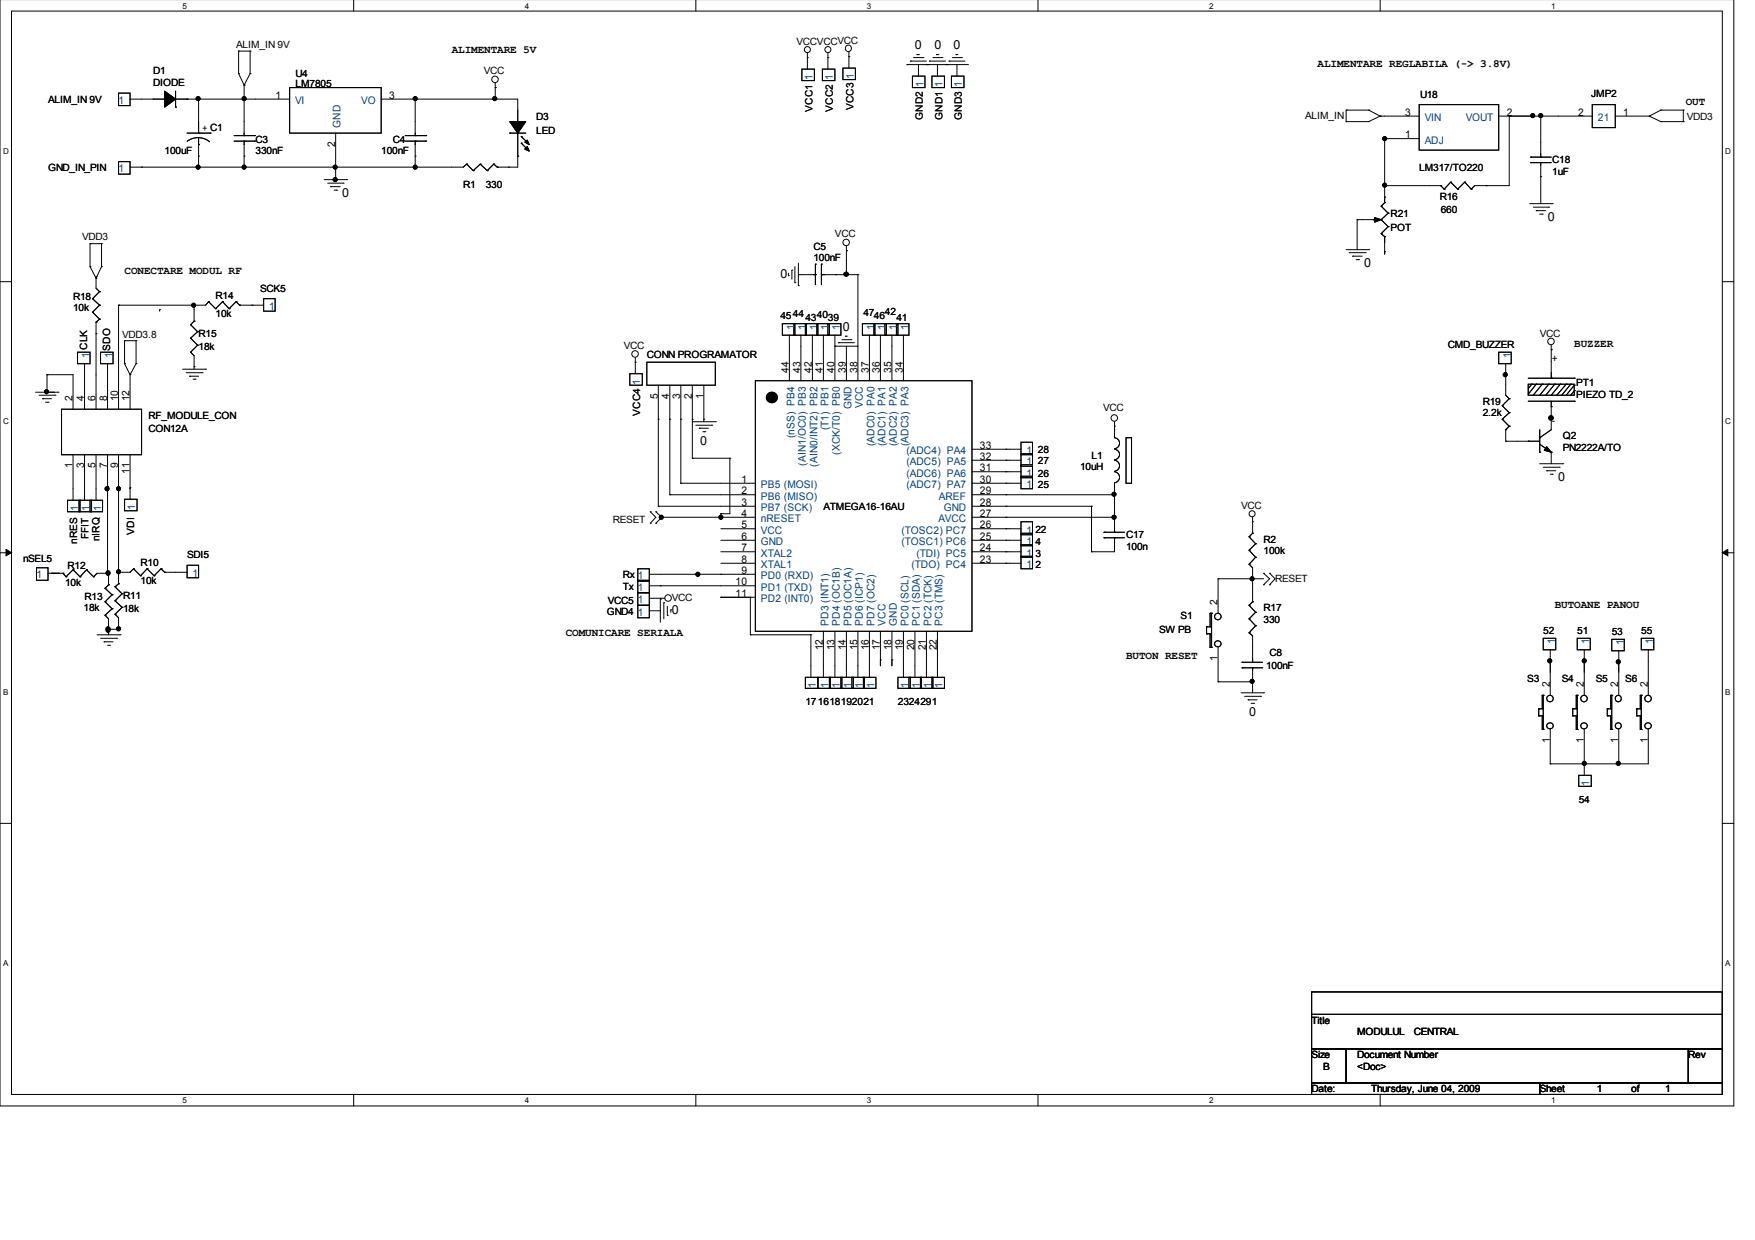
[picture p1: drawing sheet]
<svg xmlns="http://www.w3.org/2000/svg" width="297mm" height="210mm" viewBox="0 0 297 210" stroke-linecap="round" stroke-linejoin="round" font-family="sans-serif">
<path d="M0 -.1v187.3h293.5v-187.3M1.9 1.9h289.6v183.4h-289.6z" fill="none" stroke="#000" stroke-width=".17"/>
<g fill="#fff">
<path d="M30.9 .2h.7v1.4h-.7z"/>
<path d="M30.9 185.5h.7v1.5h-.7z"/>
</g>
<path d="M59.9 -.1v2M59.9 185.3v1.9" fill="none" stroke="#000" stroke-width=".17"/>
<g fill="#fff">
<path d="M88.8 .2h.7v1.4h-.7z"/>
<path d="M88.8 185.5h.7v1.5h-.7z"/>
</g>
<path d="M117.8 -.1v2M117.8 185.3v1.9" fill="none" stroke="#000" stroke-width=".17"/>
<g fill="#fff">
<path d="M146.7 .2h.7v1.4h-.7z"/>
<path d="M146.7 185.5h.7v1.5h-.7z"/>
</g>
<path d="M175.7 -.1v2M175.7 185.3v1.9" fill="none" stroke="#000" stroke-width=".17"/>
<g fill="#fff">
<path d="M204.6 .2h.7v1.4h-.7z"/>
<path d="M204.6 185.5h.7v1.5h-.7z"/>
</g>
<path d="M233.6 -.1v2M233.6 185.3v1.9" fill="none" stroke="#000" stroke-width=".17"/>
<g fill="#fff">
<path d="M262.6 .2h.6v1.4h-.6z"/>
<path d="M262.6 185.5h.6v1.5h-.6z"/>
<path d="M.5 24.7h.9v1.5h-.9z"/>
<path d="M292 24.7h.9v1.5h-.9z"/>
<path d="M.5 70.5h.9v1.5h-.9z"/>
<path d="M292 70.5h.9v1.5h-.9z"/>
</g>
<path d="M0 47.7h1.9M291.5 47.7h2" fill="none" stroke="#000" stroke-width=".17"/>
<g fill="#fff">
<path d="M.5 116.4h.9v1.5h-.9z"/>
<path d="M292 116.4h.9v1.5h-.9z"/>
</g>
<path d="M0 93.6h1.9M291.5 93.6h2" fill="none" stroke="#000" stroke-width=".17"/>
<path d="M1 93l.9 .6-.9 .5zM291.5 93.6l.9-.6v1.1z" fill="#000" stroke="#000" stroke-width=".17"/>
<g fill="#fff">
<path d="M.5 162.2h.9v1.5h-.9z"/>
<path d="M292 162.2h.9v1.5h-.9z"/>
</g>
<g fill="none" stroke="#000" stroke-width=".17">
<path d="M20.1 15.8h1.9v2.1h-1.9zM22 16.8h5.9M27.9 16.8h.1M29.7 18.1h.1M29.7 16.8h19.3M29.7 15.4v2.7M31.7 16.8h.1M33.6 16.8h.1M33.6 16.8v5.7M40.4 12.5h.1M40.4 8.7h.1M40.4 12.5l.9 1.9"/>
<path d="M40.4 8.7v3.8M40.4 8.7h1.9M41.3 16.8h.1M41.3 14.4h.1M41.3 14.4v8.6M42.3 8.7h.1M42.3 12.5h.1M42.3 8.7v3.8M42.3 12.5l-1 1.9M49 14.8h15.5v7.7h-15.5zM64.5 16.8h23.1v3.8M70.3 16.8h.1"/>
<path d="M70.3 16.8v6.2M83.8 14.8h.1M83.8 16.8h.1M83.8 14.1v2.7M135.7 11.7h2.1v1.9h-2.1zM136.7 9.8h.1M136.7 9v2.7M139.2 11.7h2.1v1.9h-2.1zM140.1 9.8h.1M140.1 9v2.7M142.7 11.5h2.1v2h-2.1zM143.7 9.6h.1"/>
<path d="M143.7 8.8v2.7M153.5 10.9h.1M153.5 10.9h10.4M154.1 10.3h.1M154.1 10.3h2.7M154.4 12.9h2.1v1.9h-2.1zM154.6 9.8h1.6M155.2 9.2h.1M155.2 9.2h.4M155.4 10.9v2M156.2 9.8h.1M156.8 10.9h.1"/>
<path d="M157.3 10.3h.1M157.3 10.3h2.7M157.7 12.9h2.2v1.9h-2.2zM157.9 9.8h1.5M158.5 9.2h.1M158.5 9.2h.4M158.7 10.9v2M159.4 9.8h.1M160 10.9h.1M160.6 10.3h.1M160.6 10.3h2.7M161 12.9h2.2v1.9h-2.2z"/>
<path d="M161.2 9.8h1.5M161.8 9.2h.1M161.8 9.2h.3M162 10.9v2M162.7 9.8h.1M227.8 18.6h.1M227.8 18.6v2M227.8 18.6h3.8M231.6 18.6h.1M231.6 18.6l2 1.1M233.6 19.7h.1M233.6 19.7h6.6"/>
<path d="M233.6 19.7l-2 .9M240.2 17.7h13.5v7.7h-13.5zM253.7 19.7h15.8M255.4 19.7h.1M255.4 19.7v11.7h-5.8l-.6 .6M259.5 19.7h.1M260.8 19.7h.1M260.8 19.7v6.9M269.5 17.7h3.9v3.9h-3.9zM273.4 19.7h5.7M279.1 19.7h.1M279.1 19.7l2 .9"/>
<path d="M281.1 18.6h.1M281.1 18.6h3.8M281.1 18.6l-2 1.1M284.9 18.6h.1M284.9 18.6v2M20.1 27.4h1.9v2.1h-1.9zM24 28.3h.1M31.7 22.5h3.9M33.6 28.3h.1M33.6 26.4h.1M33.6 24.5h.1M33.6 22.5h.1"/>
<path d="M33.6 23.3l1.2 .3 .7 .4M33.6 23.3l-.9 .1-1 .5M33.6 23.3v5M35.6 22.5h.1M39.6 23.9h3.5M39.6 23h3.5M41.3 28.3h.1M41.3 26.4h.1M41.3 23h.1M41.3 23.9h.1M41.3 23.9v4.4M43.1 23.9h.1"/>
<path d="M43.1 23h.1M54.9 30.4h3.8M55.5 31h2.6M56 31.6h.1M56 31.6h1.6M56.6 32.2h.4M56.8 28.3h.1M56.8 30.4h.1M56.8 22.5v7.9M57 32.2h.1M58.1 31h.1M58.7 30.4h.1"/>
<path d="M68.6 23.9h3.5M68.6 23h3.5M70.3 28.3h.1M70.3 26.4h.1M70.3 23h.1M70.3 23.9h.1M70.3 23.9v4.4M72.1 23.9h.1M72.1 23h.1M79 27.8h.1M79 27.8l-.6 .5h-56.4M79 27.8l1.1 1.1"/>
<path d="M80.1 28.9h.1M81.3 27.8h.1M81.3 27.8l-1.2 1.1M81.3 27.8l1.2 1.1M82.5 28.9h.1M83.6 27.8h.1M83.6 27.8l-1.1 1.1M83.6 27.8l.6 .5M84.2 28.3h.1M86.1 28.3h.1M86.3 22.5h.1M86.3 22.5h2.7"/>
<path d="M87.6 20.6h.1M87.6 26.4h.1M87.6 22.5v5.8h-3.4M88.2 23.1h.1M88.2 24.2h.1M88.2 23.1l1.2 1.1M88.2 24.2l1.2 1.2M227.8 20.6h.1M227.8 20.6h3.8M229.7 37.2h.1M229.7 37.2v5.1M229.7 37.2h3.1"/>
<path d="M231.6 20.6h.1M232.4 37.2h.1M233.8 39.6h.1M233.8 37.2h.1M233.8 34.9h.1M233.8 39.6l.6 .5M233.8 37.2l1.1 1.2M233.8 34.9l1.1 1.2M234.4 31.4h.1M234.4 23.5h.1M234.4 23.3h.1M234.4 34.3h.1"/>
<path d="M234.4 33.4h.1M234.4 31.4h9.4M234.4 23.3v11M234.4 34.3l-.6 .6M234.4 23.5h5.8M234.9 38.4h.1M234.9 36.1h.1M234.9 38.4l-1.1 1.2M234.9 36.1l-1.1 1.1M243.8 31.4h.1M243.8 31.4l.6 .6M244.4 32h.1"/>
<path d="M245.5 30.8h.1M245.5 30.8l1.2 1.2M245.5 30.8l-1.1 1.2M246.7 32h.1M247.9 30.8h.1M247.9 30.8l1.1 1.2M247.9 30.8l-1.2 1.2M249 32h.1M251.5 31.4h.1M258.9 34.5h3.8M259.1 26.6h.1M259.1 27.5h.1"/>
<path d="M259.1 26.6h3.5M259.1 27.5h3.5M259.5 35.1h2.6M260 35.7h.1M260 35.7h1.6M260.6 36.3h.4M260.8 29.9h.1M260.8 27.5h.1M260.8 26.6h.1M260.8 27.5v7M261 36.3h.1M262.1 35.1h.1"/>
<path d="M262.7 34.5h.1M281.1 20.6h.1M281.1 20.6h3.8M284.9 20.6h.1M13.1 59.6h2.1v2h-2.1zM15.2 45.1h.1M15.2 41.2h.1M15.2 45.1l1.1 2M15.2 41.2v3.9M15.2 41.2h2M15.7 50.6h.1M15.7 52.8h.1"/>
<path d="M15.7 50.6l1.1 1.1M15.7 52.8l1.1 1.2M16.3 56.5h.1M16.3 46.8h.1M16.3 47.1h.1M16.3 54.5h.1M16.3 46.8v2l.5 .6M16.3 54.5v14.8M16.8 49.4h.1M16.8 51.7h.1M16.8 54h.1M16.8 49.4l-1.1 1.2"/>
<path d="M16.8 51.7l-1.1 1.1M16.8 54l-.5 .5M17 59.6h2.1v2h-2.1zM17.2 41.2h.1M17.2 45.1h.1M17.2 41.2v3.9M17.2 45.1l-.9 2M20.1 51.7h.1M20.1 51.7v17.6M21.1 57.7h.1M21.1 57.7v3.9M21.1 57.7h1.9"/>
<path d="M23 57.7h.1M23 57.7v3.9M27 52.4h.1M27 52.4v.3M32.3 59.6h.1M32.3 57.2h.1M32.3 55h.1M32.3 59.6l.6 .6v2.3M32.3 57.2l1.1 1.2M32.3 55l1.1 1.1M32.9 51.7h.1M32.9 54.4h.1"/>
<path d="M32.9 51.7v2.7M32.9 54.4l-.6 .6M33.4 58.4h.1M33.4 56.1h.1M33.4 58.4l-1.1 1.2M33.4 56.1l-1.1 1.1M35.3 51.1h.1M35.3 51.1l-.5 .6h-14.7M35.3 51.1l1.2 1.2M36.5 52.3h.1M37.7 51.1h.1M37.7 51.1l-1.2 1.2"/>
<path d="M37.7 51.1l1.1 1.2M38.8 52.3h.1M40 51.1h.1M40 51.1l-1.2 1.2M40 51.1l.6 .6M40.6 51.7h.1M40.6 51.7h4M42.7 51.7h.1M44.6 50.6h2v2.1h-2zM132.4 54.8h2.1v1.9h-2.1zM133.4 46.7h.1M133.4 46.2v.5"/>
<path d="M133.6 56.7v7.7M134 45.7h.1M134 45.7v1.6M134.4 54.8h2.1v1.9h-2.1zM134.5 47.9h.1M134.5 45.1v2.8M135.1 46.5h.1M135.1 48.4h.1M135.1 46.5h2.9M135.1 44.5v3.9M135.6 56.7v7.7M136.3 54.8h2.1v1.9h-2.1z"/>
<path d="M137.5 56.7v7.7M138 46.5h.1M138 44.7h.1M138 44.7v3.5M138.3 54.8h2.1v1.9h-2.1zM139 44.7h.1M139 46.5h.1M139 46.5h6.2M139 44.7v3.5M139.4 56.7v7.7M140.1 54.8h2.2v1.9h-2.2zM141.3 58.6h.1"/>
<path d="M141.3 58.6h3.9M141.3 56.7v7.7M141.5 46.5h.1M141.9 58h.1M141.9 58h2.7M142.5 57.5h1.5M143.1 56.9h.1M143.1 56.9h.3M143.3 46.5h.1M143.3 42.4h.1M143.3 41.7v4.8M143.3 58.6v5.8"/>
<path d="M144 57.5h.1M145.2 46.5h.1M145.2 46.5v17.9M146 54.8h2.1v1.9h-2.1zM147.2 56.7v7.7M147.9 54.8h2.1v1.9h-2.1zM149 56.7v7.7M149.8 54.8h2.2v1.9h-2.2zM151 56.7v7.7M151.7 54.8h2.1v1.9h-2.1zM152.9 56.7v7.7M227.8 42.3h3.8"/>
<path d="M228.3 42.8h2.8M228.9 43.4h.1M228.9 43.4h1.6M229.5 44h.5M229.7 42.3h.1M230 44h.1M231.1 42.8h.1M231.6 42.3h.1M234.4 42.6h.1M234.4 40.1h.1M234.4 40.1v2.9M253.7 59.6h2.1v2h-2.1z"/>
<path d="M262.6 59.2h.1M262.6 58.4v5.6M6 66.4h3.8M6.6 66.9h2.7M7.2 67.5h.1M7.2 67.5h1.5M7.7 68.1h.4M8 63.4h.1M8 63.4h4.4v5.9M8 63.4v3M8.1 68.1h.1M9.1 66.4h.1"/>
<path d="M9.3 66.9h.1M9.8 66.4h.1M10.4 69.3h13.6v7.7h-13.6zM12.4 77v7.7M14.3 61.6v7.7M14.3 77v7.7M16.3 77v7.7M18.2 61.6v7.7M18.2 77v20M20.1 77v21.8M21.1 61.6h.1M21.1 61.6l.9 1.8"/>
<path d="M22 63.4h.1M22 63.4v5.9M22 77v7.5M23 61.6h.1M23 61.6l-1 1.8M30.9 62.5h3.9M31.5 63.1h2.7M32.1 63.7h.1M32.1 63.7h1.5M32.7 64.2h.3M32.9 62.1h.1M33 64.2h.1"/>
<path d="M34.2 63.1h.1M34.8 62.5h.1M106.6 63.3h2.1v1.9h-2.1zM107.5 61.3h.1M107.5 60.6v2.7M109.5 61.3h11.6v3.9h-11.6zM111.4 71h.1M111.4 65.2v20.5M113.4 71h.1M113.4 65.2v18.5M115.2 71h.1M115.2 65.2v16.6"/>
<path d="M117.2 77.6h.1M117.2 71h.1M117.2 77.6h6.3M117.2 65.2v12.4M117.2 71.4h3.9M117.8 72h2.7M118.4 72.5h.1M118.4 72.5h1.5M119 73.1h.3M119.1 71h.1M119.1 65.2v6.2M119.3 73.1h.1"/>
<path d="M120.5 72h.1M121.1 71.4h.1M123.5 77.6h.1M123.5 77.6v9.4h-1.5M127.8 64.4h36.7v42.5h-36.7zM164.5 79.9h8.3M164.5 77.9h8.3M164.5 76h8.3M170.3 79.9h.1M170.3 77.9h.1M170.3 76h.1M172.8 74.9h2v2.1h-2z"/>
<path d="M172.8 78.7h2v2.2h-2zM172.8 76.8h2v2.1h-2zM188.6 72.2h.1M188.6 71.4v2.7a.93 .93 0 0 1 .9 .9 .93 .93 0 0 1-.9 1M188.6 76.1a.88 .88 0 0 1 .9 .8 .88 .88 0 0 1-.9 .9M188.6 77.9a.93 .93 0 0 1 .9 .9 .93 .93 0 0 1-.9 1M188.6 79.9a.93 .93 0 0 1 .9 .9 .93 .93 0 0 1-.9 .9M190.6 74.1h.9v7.7h-.9zM254.3 68.7h.1M254.3 71h.1M254.3 68.7l1.1 1.2M254.3 71l1.1 1.2"/>
<path d="M254.8 74.7h.1M254.8 63.4h.1M254.8 63.1h.1M254.8 72.7h.1M254.8 74.7h5.8M254.8 61.6v5.3l.6 .6M254.8 72.7v2M255.4 67.5h.1M255.4 69.9h.1M255.4 72.2h.1M255.4 67.5l-1.1 1.2M255.4 69.9l-1.1 1.1"/>
<path d="M255.4 72.2l-.6 .5M258.7 65h7.7v1.9h-7.7zM258.7 74.7h.1M258.7 64h7.7M258.7 67.9h7.7M259.2 65h.1M259.2 65l-.5 .8M260 65h.1M260 65l-1.3 1.7M260.6 74.1h.1M260.6 76.6h.1M260.6 78.5h3.9"/>
<path d="M260.6 75.2l2 1.4M260.6 72.7v3.9M261 65h.1M261 65l-1.5 1.9M261.2 79.1h2.7M261.8 79.7h.1M261.8 79.7h1.5M262.1 65h.1M262.1 65l-1.5 1.9M262.6 70.8h.1M262.6 76.6h.1M262.6 64h.1"/>
<path d="M262.6 68.8h.1M262.6 67.9v4.8l-2 1.4M262.6 76.6v1.9M263.1 65h.1M263.1 65l-1.5 1.9M263.9 79.1h.1M264.1 65h.1M264.1 65l-1.5 1.9M264.5 78.5h.1M265.1 65h.1M265.1 65l-1.6 1.9M265.9 65h.1"/>
<path d="M265.9 65l-1.6 1.9M266.4 64h.1M266.4 67.9h.1M266.4 66.1h.1M266.4 65.2h.1M266.4 66.1l-.5 .8M266.4 65.2l-1.3 1.7M6.2 96.1h1.9v2.1h-1.9zM8.1 97h2.6M8.7 97h.1M10.7 97h.1M10.7 97l.5 .6"/>
<path d="M11.2 97.6h.1M11.4 84.7h2.1v1.9h-2.1zM12.4 96.4h.1M12.4 96.4l1.1 1.2M12.4 96.4l-1.2 1.2M13.4 84.7h2.1v1.9h-2.1zM13.5 97.6h.1M14.6 96.4h.1M14.6 96.4l1.2 1.2M14.6 96.4l-1.1 1.2M15.2 84.7h2.2v1.9h-2.2zM15.8 97.6h.1"/>
<path d="M15.8 97.6l.6-.6h2v2M17.8 99.6h.1M17.8 99.6l1.2 1.1M18.2 82.4h.1M18.2 82.7h.1M18.2 97h.1M18.2 82.4h.2M18.4 99h.1M18.4 99l-.6 .6M19.5 99.3h.1M19.5 99.3l1.2 1.2M20.1 82.7h.1"/>
<path d="M20.1 96.9h.1M20.1 98.8h.1M20.1 98.8l-.6 .5M21.1 84.5h2.1v2h-2.1zM22 82.6h.1M22.6 96.3h.1M22.6 96.3l-.6 .6h-1.9M22.6 96.3l1.2 1.2M23.8 97.5h.1M24.9 96.3h.1M24.9 96.3l-1.1 1.2M24.9 96.3l1.2 1.2"/>
<path d="M26.1 97.5h.1M27.3 96.3h.1M27.3 96.3l-1.2 1.2M27.3 96.3l.6 .6M27.9 96.9h.1M27.9 96.9h3.8M31.7 95.7h1.9v2.1h-1.9zM107.9 98.2h2v2.1h-2zM107.9 96.3h2v2.1h-2zM109.9 99.2h17.9M109.9 97.2h17.9M110.1 86.6h.1"/>
<path d="M110.1 88.6h.1M110.1 86.6l.9 1-.9 1M111 88.6h.1M111 86.6h.1M111 86.6l1 1M111.4 85.7h.1M111.4 85.7h16.4M111.6 87.6h.1M111.6 87.6h16.2M111.8 99.2h.1M112 87.6h.1M112 87.6l-1 1"/>
<path d="M113.4 83.7h.1M113.4 83.7h14.4M115.2 81.8h.1M115.2 81.8h12.6M118.2 97.2h.1M122 87h.1M122 87.6h.1M122 97.2h.1M122 87v.6M122 89.5h5.8M122 93.4h5.8M122 95.3h5.8"/>
<path d="M122 91.5h5.8M164.5 83.7h24.1M164.5 87.6h24.1M164.5 81.8h8.3M164.5 89.5h8.3M164.5 93.4h8.3M164.5 95.3h8.3M164.5 91.5h8.3M164.5 85.7h20.2M170.3 81.8h.1M170.3 89.5h.1M170.3 93.4h.1"/>
<path d="M170.3 95.3h.1M170.3 83.7h.1M170.3 91.5h.1M170.3 85.7h.1M170.3 87.6h.1M172.8 88.3h2v2.2h-2zM172.8 80.6h2v2.1h-2zM172.8 90.3h2v2.1h-2zM172.8 94.2h2v2.1h-2zM172.8 92.2h2v2.1h-2zM184.7 85.7h.1M184.7 93.4h.1"/>
<path d="M184.7 85.7v7.7M186.9 90.1h.1M186.9 91h.1M186.9 90.1h3.4M186.9 91h3.4M188.6 83.7h.1M188.6 91h.1M188.6 90.1h.1M188.6 91v2.4h-3.9M188.6 81.8v8.3M206.2 98h.1M206.2 98h7.7"/>
<path d="M206.2 98v5.8M211.4 95.5h.1M211.4 93.1h.1M211.4 90.9h.1M211.4 95.5l.6 .6v5.8M211.4 93.1l1.1 1.2M211.4 90.9l1.1 1.1M212 98h.1M212 88.3h.1M212 90.3h.1M212 87.6v2.7M212 90.3l-.6 .6"/>
<path d="M212.5 94.3h.1M212.5 92h.1M212.5 94.3l-1.1 1.2M212.5 92l-1.1 1.1M213.9 99h.1M213.9 97h.1M213.9 97l1 1-1 1M214.9 99h.1M214.9 97h.1M214.9 97l.9 1-.9 1M262.4 80.3h.3M262.7 80.3h.1"/>
<path d="M16.4 107.5h3.9M17 108h2.7M17.6 108.6h.1M17.6 108.6h1.5M17.8 104.2h.1M17.8 101.9h.1M17.8 104.2l.6 .5v2.8M17.8 101.9l1.2 1.2M18.2 109.2h.3M18.4 106.7h.1M18.4 106.3h.1M18.4 106.5h.1"/>
<path d="M18.4 106.5h1.9M18.5 109.2h.1M19 103.1h.1M19 100.7h.1M19 103.1l-1.2 1.1M19 100.7l-1.2 1.2M19.5 104h.1M19.5 101.7h.1M19.5 104l.6 .6v1.9M19.5 101.7l1.2 1.1M19.7 108h.1M20.1 106.5h.1"/>
<path d="M20.3 107.5h.1M20.7 102.8h.1M20.7 100.5h.1M20.7 102.8l-1.2 1.2M20.7 100.5l-1.2 1.2M107.9 102.5h2v2.1h-2zM107.9 100.3h2v2.2h-2zM109.9 101.3h2.6M109.9 103.4h1.9M111.8 101.3h.1M111.8 101.4h.1M111.8 101.4v3.9"/>
<path d="M112.4 102h.1M112.4 102v2.7M112.9 104.2h.1M112.9 102.6v1.6M113.5 103.2h.1M113.5 103.2v.4M122 101.1h.1M122 101.1h5.8M127 107.5h.1M127 101.1h.1M127 107.5h10.2M127 101.1v6.4"/>
<path d="M136.3 114.7h2.1v1.8h-2.1zM137.2 107.5h.1M137.2 107.5v7.2M138.4 114.7h2.1v1.8h-2.1zM139.4 106.9v7.8M140.4 114.7h2.1v1.8h-2.1zM141.3 106.9v7.8M142.3 114.7h2.1v1.8h-2.1zM143.3 106.9v7.8M144.2 114.7h2.1v1.8h-2.1zM145.2 106.9v7.8M146.1 114.7h2.2v1.8h-2.2z"/>
<path d="M147.2 106.9v7.8M149 111.7h.1M149 106.9v5.8M151 111.7h.1M151 106.9v5.8M152 114.7h2.1v1.8h-2.1zM152.9 106.9v7.8M153.8 114.7h2.2v1.8h-2.2zM154.9 106.9v7.8M155.8 114.7h2.1v1.8h-2.1zM156.8 106.9v7.8M157.7 114.7h2.2v1.8h-2.2z"/>
<path d="M158.7 106.9v7.8M204.2 106.1h.1M204.2 107.3h.1M204.2 106.1h.6M204.2 106.1v1.2M204.2 107.3h.6M204.8 103.8h.1M204.8 106.1h.1M204.8 107.3h.1M204.8 109.6h.1M204.8 103.8h.3M204.8 103.8v2.3"/>
<path d="M204.8 107.3v2.3M204.8 109.6h.3M205.1 103.8h.1M205.1 109.6h.1M205.1 103.8v5.8M206.2 115.4h.1M206.2 115.4h5.8M206.2 109.6v5.8M210.1 117.3h3.8M210.2 112.1h.1M210.2 113h.1M210.2 112.1h3.5"/>
<path d="M210.2 113h3.5M210.7 117.9h2.7M211.2 118.5h.1M211.2 118.5h1.6M211.4 107.1h.1M211.4 104.7h.1M211.4 102.5h.1M211.4 107.1l.6 .5v4.5M211.4 104.7l1.1 1.2M211.4 102.5l1.1 1.1M211.8 119.1h.4M212 115.4h.1"/>
<path d="M212 113h.1M212 112.1h.1M212 101.9h.1M212 113v4.3M212 101.9l-.6 .6M212.2 119.1h.1M212.5 105.9h.1M212.5 103.6h.1M212.5 105.9l-1.1 1.2M212.5 103.6l-1.1 1.1M213.4 117.9h.1M213.9 117.3h.1"/>
<path d="M260.4 120h.1M260.4 120h.6M260.4 120v1.2M261 117.7h.1M261 120h.1M261 117.7h.2M261 117.7v2.3M261.2 108h2.1v2h-2.1zM261.2 117.7h.1M261.2 117.7v5.8M262.4 111.9h.1M262.4 110v7.7"/>
<path d="M266.2 120h.1M266.2 120h.6M266.2 120v1.2M266.8 117.7h.1M266.8 120h.1M266.8 117.7h.2M266.8 117.7v2.3M267 108h2.2v2h-2.2zM267 117.7h.1M267 117.7v5.8M268.1 111.9h.1M268.1 110v7.7"/>
<path d="M272 120h.1M272 120h.6M272 120v1.2M272.6 117.7h.1M272.6 120h.1M272.6 117.7h.2M272.6 117.7v2.3M272.8 108.2h2.1v2h-2.1zM272.8 117.7h.1M272.8 117.7v5.8M274 112.1h.1M274 111.9h.1"/>
<path d="M274 110.2v7.5M277 120h.1M277 120h.6M277 120v1.2M277.6 117.7h.1M277.6 120h.1M277.6 117.7h.2M277.6 117.7v2.3M277.8 108h2.1v2h-2.1zM277.8 117.7h.1M277.8 117.7v5.8M279 110v7.7"/>
<path d="M0 139.4h1.9M260.4 121.2h.1M260.4 121.2h.6M261 121.2h.1M261 123.5h.1M261 123.5h.2M261 121.2v2.3M261.2 123.5h.1M262.4 129.3h.1M262.4 123.5v5.8M266.2 121.2h.1M266.2 121.2h.6"/>
<path d="M266.8 121.2h.1M266.8 123.5h.1M266.8 121.2v2.3M266.8 123.5h.2M267 123.5h.1M267.2 131.2h2.1v1.9h-2.1zM268.1 129.3h.1M268.1 129.1h.1M268.1 123.5v7.7M272 121.2h.1M272 121.2h.6M272.6 121.2h.1"/>
<path d="M272.6 123.5h.1M272.6 123.5h.2M272.6 121.2v2.3M272.8 123.5h.1M274 129.3h.1M274 123.5v5.8M277 121.2h.1M277 121.2h.6M277.6 121.2h.1M277.6 123.5h.1M277.6 123.5h.2M277.6 121.2v2.3"/>
<path d="M277.8 123.5h.1M279 123.5v5.8h-16.6M291.5 139.4h2M222 167.9h69.5v3.8h-69.5zM222 171.7h69.5v5.9h-69.5zM222 177.6h5.8v5.7h-5.8zM227.8 177.6h58v5.7h-58zM285.8 177.6h5.7v5.7h-5.7zM222 183.3h38.6v2h-38.6zM260.6 183.3h30.9v2h-30.9z"/>
<circle cx="83.8" cy="13.4" r=".55"/>
<circle cx="136.7" cy="8.4" r=".51"/>
<circle cx="140.1" cy="8.4" r=".51"/>
<circle cx="143.6" cy="8.2" r=".53"/>
<circle cx="107.5" cy="59.9" r=".55"/>
<circle cx="143.2" cy="41" r=".55"/>
<circle cx="262.5" cy="57.8" r=".55"/>
<circle cx="188.6" cy="70.8" r=".55"/>
<circle cx="211.9" cy="87" r=".51"/>
<circle cx="113.1" cy="101.2" r=".55"/>
<circle cx="206.1" cy="104.4" r=".55"/>
<circle cx="206.1" cy="109" r=".53"/>
<circle cx="262.3" cy="118.3" r=".55"/>
<circle cx="268.1" cy="118.3" r=".55"/>
<circle cx="273.9" cy="118.3" r=".53"/>
<circle cx="278.9" cy="118.3" r=".55"/>
<circle cx="262.4" cy="122.9" r=".53"/>
<circle cx="268.1" cy="122.9" r=".53"/>
<circle cx="273.9" cy="122.9" r=".51"/>
<circle cx="279" cy="122.9" r=".53"/>
</g>
<g fill="#000" stroke="#000" stroke-width=".17">
<path d="M232.7 36.8l1.1 .4-1.1 .4zM261.8 75.6l.8 1-1.2-.4z"/>
<path d="M27.9 15.4l1.8 1.4-1.8 1.3z" fill-rule="evenodd"/>
<path d="M27.9 15.4l1.8 1.4-1.8 1.3z" fill-rule="evenodd"/>
<path d="M86.3 20.6h2.7l-1.4 1.9z" fill-rule="evenodd"/>
<path d="M86.3 20.6h2.7l-1.4 1.9z" fill-rule="evenodd"/>
<path d="M89.2 24.8l.4 .8-.8-.4z" fill-rule="evenodd"/>
<path d="M88.8 24.1l.4-.4 .4 .8z" fill-rule="evenodd"/>
<path d="M89.2 24.8l.4 .8-.8-.4z" fill-rule="evenodd"/>
<path d="M88.8 24.1l.4-.4 .4 .8z" fill-rule="evenodd"/>
<circle cx="33.5" cy="16.7" r=".34"/>
<circle cx="41.3" cy="16.7" r=".34"/>
<circle cx="70.3" cy="16.7" r=".34"/>
<circle cx="83.7" cy="16.7" r=".34"/>
<circle cx="259.4" cy="19.6" r=".34"/>
<circle cx="260.8" cy="19.6" r=".34"/>
<circle cx="33.5" cy="28.3" r=".34"/>
<circle cx="41.3" cy="28.3" r=".34"/>
<circle cx="56.7" cy="30.4" r=".34"/>
<circle cx="56.7" cy="28.3" r=".34"/>
<circle cx="70.3" cy="28.3" r=".34"/>
<circle cx="234.4" cy="31.3" r=".34"/>
<circle cx="234.4" cy="23.5" r=".34"/>
<circle cx="32.8" cy="51.7" r=".34"/>
<circle cx="143.2" cy="46.4" r=".36"/>
<circle cx="7.9" cy="66.3" r=".34"/>
<circle cx="130.7" cy="67.3" r=".91"/>
<circle cx="254.8" cy="63.4" r=".34"/>
<circle cx="262.5" cy="70.8" r=".38"/>
<circle cx="18.1" cy="82.7" r=".34"/>
<circle cx="18.3" cy="97" r=".36"/>
<circle cx="20.1" cy="82.7" r=".34"/>
<circle cx="20.1" cy="96.8" r=".34"/>
<circle cx="111.9" cy="87.6" r=".34"/>
<circle cx="118.1" cy="97.2" r=".34"/>
<circle cx="122" cy="87.6" r=".34"/>
<circle cx="188.6" cy="87.6" r=".34"/>
<circle cx="188.6" cy="83.7" r=".34"/>
<circle cx="211.9" cy="98" r=".34"/>
<circle cx="18.3" cy="106.7" r=".36"/>
<circle cx="18.3" cy="106.4" r=".34"/>
<circle cx="20.1" cy="106.4" r=".34"/>
<circle cx="211.9" cy="115.3" r=".34"/>
<circle cx="262.3" cy="111.9" r=".34"/>
<circle cx="268.1" cy="111.9" r=".34"/>
<circle cx="273.9" cy="112" r=".34"/>
<circle cx="268.1" cy="129.2" r=".34"/>
<circle cx="273.9" cy="129.2" r=".34"/>
</g>
<g font-size="2.1">
<text x="154.9" y="8.2">0</text>
<text x="158.2" y="8.2">0</text>
<text x="161.4" y="8.2">0</text>
<text x="57.9" y="33.4">0</text>
<text x="262" y="37.4">0</text>
<text x="132.1" y="47.1">0</text>
<text x="230.9" y="45.1">0</text>
<text x="142.7" y="56">0</text>
<text x="118.5" y="75.3">0</text>
<text x="263.7" y="81.5">0</text>
<text x="113.7" y="104">0</text>
<text x="211.4" y="121.2">0</text>
</g>
<g font-size="1.9">
<text x="76.5" y="9">ALIMENTARE 5V</text>
<text x="223" y="11.3">ALIMENTARE REGLABILA (-&gt; 3.8V)</text>
<text x="285.3" y="17.7">OUT</text>
<text x="21.1" y="46.4">CONECTARE MODUL RF</text>
<text x="266.4" y="58.8">BUZZER</text>
<text x="95.8" y="107.6">COMUNICARE SERIALA</text>
<text x="263.1" y="103">BUTOANE PANOU</text>
<text x="190.6" y="111.5">BUTON RESET</text>
</g>
<g font-size="1.8" fill="#004080">
<text x="20.1" y="17.6">1</text>
<text x="50" y="17.6">VI</text>
<text x="61.1" y="17.6">VO</text>
<text x="137.5" y="13.6" transform="rotate(-90 137.5 13.6)">1</text>
<text x="141" y="13.6" transform="rotate(-90 141 13.6)">1</text>
<text x="144.5" y="13.4" transform="rotate(-90 144.5 13.4)">1</text>
<text x="156.3" y="14.7" transform="rotate(-90 156.3 14.7)">1</text>
<text x="159.5" y="14.7" transform="rotate(-90 159.5 14.7)">1</text>
<text x="162.8" y="14.7" transform="rotate(-90 162.8 14.7)">1</text>
<text x="57.7" y="21.6" transform="rotate(-90 57.7 21.6)">GND</text>
<text x="241.1" y="20.5">VIN</text>
<text x="248.1" y="20.5">VOUT</text>
<text x="270.4" y="20.5">21</text>
<text x="20.1" y="29.1">1</text>
<text x="241.1" y="24.3">ADJ</text>
<text x="45.6" y="52.5">1</text>
<text x="134.5" y="55.8" transform="rotate(-90 134.5 55.8)">1</text>
<text x="136.4" y="55.8" transform="rotate(-90 136.4 55.8)">1</text>
<text x="138.3" y="55.8" transform="rotate(-90 138.3 55.8)">1</text>
<text x="140.2" y="55.8" transform="rotate(-90 140.2 55.8)">1</text>
<text x="142.2" y="55.8" transform="rotate(-90 142.2 55.8)">1</text>
<text x="148" y="55.8" transform="rotate(-90 148 55.8)">1</text>
<text x="149.9" y="55.8" transform="rotate(-90 149.9 55.8)">1</text>
<text x="151.8" y="55.8" transform="rotate(-90 151.8 55.8)">1</text>
<text x="153.8" y="55.8" transform="rotate(-90 153.8 55.8)">1</text>
<text x="15.2" y="60.6" transform="rotate(-90 15.2 60.6)">1</text>
<text x="19" y="60.6" transform="rotate(-90 19 60.6)">1</text>
<text x="108.4" y="65.1" transform="rotate(-90 108.4 65.1)">1</text>
<text x="255.7" y="60.6" transform="rotate(-90 255.7 60.6)">1</text>
<text x="144.1" y="69.3" transform="rotate(-90 144.1 69.3)">GND</text>
<text x="146" y="69.1" transform="rotate(-90 146 69.1)">VCC</text>
<text x="134.5" y="74.2" transform="rotate(-90 134.5 74.2)">(nSS) PB4</text>
<text x="140.2" y="72.8" transform="rotate(-90 140.2 72.8)">(T1) PB1</text>
<text x="142.2" y="77" transform="rotate(-90 142.2 77)">(XCK/T0) PB0</text>
<text x="148" y="75.5" transform="rotate(-90 148 75.5)">(ADC0) PA0</text>
<text x="149.9" y="75.5" transform="rotate(-90 149.9 75.5)">(ADC1) PA1</text>
<text x="151.8" y="75.5" transform="rotate(-90 151.8 75.5)">(ADC2) PA2</text>
<text x="153.4" y="76.9">(ADC4) PA4</text>
<text x="153.8" y="75.5" transform="rotate(-90 153.8 75.5)">(ADC3) PA3</text>
<text x="173.7" y="76.9">1</text>
<text x="128.8" y="82.6">PB5 (MOSI)</text>
<text x="136.4" y="78.8" transform="rotate(-90 136.4 78.8)">(AIN1/OC0) PB3</text>
<text x="138.3" y="79" transform="rotate(-90 138.3 79)">(AIN0/INT2) PB2</text>
<text x="153.4" y="82.6">(ADC7) PA7</text>
<text x="153.4" y="80.7">(ADC6) PA6</text>
<text x="153.4" y="78.8">(ADC5) PA5</text>
<text x="173.7" y="82.6">1</text>
<text x="173.7" y="80.7">1</text>
<text x="173.7" y="78.8">1</text>
<text x="13.2" y="86.5" transform="rotate(-90 13.2 86.5)">1</text>
<text x="15.2" y="86.5" transform="rotate(-90 15.2 86.5)">1</text>
<text x="17.1" y="86.5" transform="rotate(-90 17.1 86.5)">1</text>
<text x="22.9" y="86.4" transform="rotate(-90 22.9 86.4)">1</text>
<text x="128.8" y="84.6">PB6 (MISO)</text>
<text x="128.8" y="86.5">PB7 (SCK)</text>
<text x="128.8" y="88.4">nRESET</text>
<text x="158.8" y="88.4">AVCC</text>
<text x="158.9" y="84.6">AREF</text>
<text x="159.8" y="86.5">GND</text>
<text x="128.8" y="90.4">VCC</text>
<text x="128.8" y="92.3">GND</text>
<text x="128.8" y="94.2">XTAL2</text>
<text x="152.6" y="92.3">(TOSC1) PC6</text>
<text x="152.6" y="90.4">(TOSC2) PC7</text>
<text x="155.1" y="94.2">(TDI) PC5</text>
<text x="173.7" y="90.4">1</text>
<text x="173.7" y="92.3">1</text>
<text x="173.7" y="94.2">1</text>
<text x="6.2" y="97.9">1</text>
<text x="32.6" y="97.7">1</text>
<text x="107.9" y="100">1</text>
<text x="107.9" y="98.1">1</text>
<text x="128.8" y="96.2">XTAL1</text>
<text x="128.8" y="98.1">PD0 (RXD)</text>
<text x="128.8" y="100">PD1 (TXD)</text>
<text x="128.8" y="102">PD2 (INT0)</text>
<text x="154.3" y="96.2">(TDO) PC4</text>
<text x="173.7" y="96.2">1</text>
<text x="107.9" y="104.2">1</text>
<text x="107.9" y="102.1">1</text>
<text x="140.2" y="105.9" transform="rotate(-90 140.2 105.9)">PD3 (INT1)</text>
<text x="142.2" y="105.9" transform="rotate(-90 142.2 105.9)">PD4 (OC1B)</text>
<text x="144.1" y="105.9" transform="rotate(-90 144.1 105.9)">PD5 (OC1A)</text>
<text x="146" y="105.9" transform="rotate(-90 146 105.9)">PD6 (ICP1)</text>
<text x="148" y="105.9" transform="rotate(-90 148 105.9)">PD7 (OC2)</text>
<text x="149.9" y="105.9" transform="rotate(-90 149.9 105.9)">VCC</text>
<text x="151.8" y="105.9" transform="rotate(-90 151.8 105.9)">GND</text>
<text x="153.8" y="105.9" transform="rotate(-90 153.8 105.9)">PC0 (SCL)</text>
<text x="155.7" y="105.9" transform="rotate(-90 155.7 105.9)">PC1 (SDA)</text>
<text x="157.6" y="105.9" transform="rotate(-90 157.6 105.9)">PC2 (TCK)</text>
<text x="159.5" y="105.9" transform="rotate(-90 159.5 105.9)">PC3 (TMS)</text>
<text x="263.2" y="109.1" transform="rotate(-90 263.2 109.1)">1</text>
<text x="269" y="109.1" transform="rotate(-90 269 109.1)">1</text>
<text x="274.8" y="109.2" transform="rotate(-90 274.8 109.2)">1</text>
<text x="279.8" y="109.1" transform="rotate(-90 279.8 109.1)">1</text>
<text x="138.1" y="116.5" transform="rotate(-90 138.1 116.5)">1</text>
<text x="140.2" y="116.5" transform="rotate(-90 140.2 116.5)">1</text>
<text x="142.2" y="116.5" transform="rotate(-90 142.2 116.5)">1</text>
<text x="144.1" y="116.5" transform="rotate(-90 144.1 116.5)">1</text>
<text x="146" y="116.5" transform="rotate(-90 146 116.5)">1</text>
<text x="148" y="116.5" transform="rotate(-90 148 116.5)">1</text>
<text x="153.8" y="116.5" transform="rotate(-90 153.8 116.5)">1</text>
<text x="155.7" y="116.5" transform="rotate(-90 155.7 116.5)">1</text>
<text x="157.6" y="116.5" transform="rotate(-90 157.6 116.5)">1</text>
<text x="159.5" y="116.5" transform="rotate(-90 159.5 116.5)">1</text>
<text x="269" y="133.1" transform="rotate(-90 269 133.1)">1</text>
</g>
<g font-size="1.8">
<text x="46.7" y="16.7">1</text>
<text x="65.9" y="16.7">3</text>
<text x="237.8" y="19.6">3</text>
<text x="237.8" y="23.4">1</text>
<text x="255" y="19.6">2</text>
<text x="267.1" y="19.6">2</text>
<text x="274.7" y="19.6">1</text>
<text x="56.7" y="24.8" transform="rotate(-90 56.7 24.8)">2</text>
<text x="133.5" y="63.1" transform="rotate(-90 133.5 63.1)">44</text>
<text x="135.5" y="63.1" transform="rotate(-90 135.5 63.1)">43</text>
<text x="137.4" y="63.1" transform="rotate(-90 137.4 63.1)">42</text>
<text x="139.3" y="63.1" transform="rotate(-90 139.3 63.1)">41</text>
<text x="141.2" y="63.1" transform="rotate(-90 141.2 63.1)">40</text>
<text x="143.2" y="63.1" transform="rotate(-90 143.2 63.1)">39</text>
<text x="145.1" y="63.1" transform="rotate(-90 145.1 63.1)">38</text>
<text x="147.1" y="63.1" transform="rotate(-90 147.1 63.1)">37</text>
<text x="148.9" y="63.1" transform="rotate(-90 148.9 63.1)">36</text>
<text x="150.9" y="63.1" transform="rotate(-90 150.9 63.1)">35</text>
<text x="152.8" y="63.1" transform="rotate(-90 152.8 63.1)">34</text>
<text x="262.6" y="61.3">+</text>
<text x="12.3" y="67.9" transform="rotate(-90 12.3 67.9)">2</text>
<text x="14.2" y="67.9" transform="rotate(-90 14.2 67.9)">4</text>
<text x="16.2" y="67.9" transform="rotate(-90 16.2 67.9)">6</text>
<text x="18.1" y="67.9" transform="rotate(-90 18.1 67.9)">8</text>
<text x="20" y="67.9" transform="rotate(-90 20 67.9)">10</text>
<text x="21.9" y="67.9" transform="rotate(-90 21.9 67.9)">12</text>
<text x="111.3" y="67.5" transform="rotate(-90 111.3 67.5)">5</text>
<text x="113.3" y="67.5" transform="rotate(-90 113.3 67.5)">4</text>
<text x="115.1" y="67.5" transform="rotate(-90 115.1 67.5)">3</text>
<text x="117.1" y="67.5" transform="rotate(-90 117.1 67.5)">2</text>
<text x="119" y="67.5" transform="rotate(-90 119 67.5)">1</text>
<text x="262.6" y="71.8">-</text>
<text x="165.9" y="77.8">32</text>
<text x="165.9" y="76">33</text>
<text x="12.3" y="79.3" transform="rotate(-90 12.3 79.3)">1</text>
<text x="14.2" y="79.3" transform="rotate(-90 14.2 79.3)">3</text>
<text x="16.2" y="79.3" transform="rotate(-90 16.2 79.3)">5</text>
<text x="18.1" y="79.3" transform="rotate(-90 18.1 79.3)">7</text>
<text x="20" y="79.3" transform="rotate(-90 20 79.3)">9</text>
<text x="21.9" y="80.2" transform="rotate(-90 21.9 80.2)">11</text>
<text x="125.5" y="81.7">1</text>
<text x="125.5" y="83.7">2</text>
<text x="165.9" y="83.7">29</text>
<text x="165.9" y="81.7">30</text>
<text x="165.9" y="79.8">31</text>
<text x="125.5" y="85.6">3</text>
<text x="125.5" y="87.5">4</text>
<text x="125.5" y="89.4">5</text>
<text x="165.9" y="89.4">26</text>
<text x="165.9" y="87.5">27</text>
<text x="165.9" y="85.6">28</text>
<text x="125.5" y="91.4">6</text>
<text x="125.5" y="93.3">7</text>
<text x="125.5" y="95.3">8</text>
<text x="165.9" y="95.3">23</text>
<text x="165.9" y="93.3">24</text>
<text x="165.9" y="91.4">25</text>
<text x="124.5" y="99.1">10</text>
<text x="124.5" y="101">11</text>
<text x="125.5" y="97.1">9</text>
<text x="206.1" y="102.5" transform="rotate(-90 206.1 102.5)">2</text>
<text x="139.3" y="110.1" transform="rotate(-90 139.3 110.1)">12</text>
<text x="141.2" y="110.1" transform="rotate(-90 141.2 110.1)">13</text>
<text x="143.2" y="110.1" transform="rotate(-90 143.2 110.1)">14</text>
<text x="145.1" y="110.1" transform="rotate(-90 145.1 110.1)">15</text>
<text x="147.1" y="110.1" transform="rotate(-90 147.1 110.1)">16</text>
<text x="148.9" y="110.1" transform="rotate(-90 148.9 110.1)">17</text>
<text x="150.9" y="110.1" transform="rotate(-90 150.9 110.1)">18</text>
<text x="152.8" y="110.1" transform="rotate(-90 152.8 110.1)">19</text>
<text x="154.8" y="110.1" transform="rotate(-90 154.8 110.1)">20</text>
<text x="156.7" y="110.1" transform="rotate(-90 156.7 110.1)">21</text>
<text x="158.6" y="110.1" transform="rotate(-90 158.6 110.1)">22</text>
<text x="206.1" y="111.9" transform="rotate(-90 206.1 111.9)">1</text>
<text x="262.3" y="116.3" transform="rotate(-90 262.3 116.3)">2</text>
<text x="268.1" y="116.3" transform="rotate(-90 268.1 116.3)">2</text>
<text x="273.9" y="116.3" transform="rotate(-90 273.9 116.3)">2</text>
<text x="278.9" y="116.3" transform="rotate(-90 278.9 116.3)">2</text>
<text x="262.3" y="125.7" transform="rotate(-90 262.3 125.7)">1</text>
<text x="268.1" y="125.7" transform="rotate(-90 268.1 125.7)">1</text>
<text x="273.9" y="125.7" transform="rotate(-90 273.9 125.7)">1</text>
<text x="278.9" y="125.7" transform="rotate(-90 278.9 125.7)">1</text>
</g>
<g font-size="1.7">
<text x="40" y="8.1">ALIM_IN 9V</text>
<text x="134.8" y="7.5">VCCVCCVCC</text>
<text x="8.1" y="17.4">ALIM_IN 9V</text>
<text x="25.9" y="12.5">D1</text>
<text x="25.9" y="14.5">DIODE</text>
<text x="50" y="13">U4</text>
<text x="50" y="14.7">LM7805</text>
<text x="81.9" y="12.5">VCC</text>
<text x="240.4" y="16.6">U18</text>
<text x="269.3" y="16.4">JMP2</text>
<text x="34.2" y="22.2">+ C1</text>
<text x="90.8" y="20.2">D3</text>
<text x="90.8" y="22.6">LED</text>
<text x="137.5" y="18.9" transform="rotate(-90 137.5 18.9)">VCC1</text>
<text x="141" y="18.9" transform="rotate(-90 141 18.9)">VCC2</text>
<text x="144.4" y="18.6" transform="rotate(-90 144.4 18.6)">VCC3</text>
<text x="156.2" y="20.2" transform="rotate(-90 156.2 20.2)">GND2</text>
<text x="159.5" y="20.2" transform="rotate(-90 159.5 20.2)">GND1</text>
<text x="162.8" y="20.2" transform="rotate(-90 162.8 20.2)">GND3</text>
<text x="220.9" y="20.1">ALIM_IN</text>
<text x="285.5" y="20.2">VDD3</text>
<text x="8.1" y="29">GND_IN_PIN</text>
<text x="27.9" y="26.1">100uF</text>
<text x="43.3" y="24.1">C3</text>
<text x="43.3" y="26.1">330nF</text>
<text x="64.5" y="26.1">100nF</text>
<text x="66.5" y="24.1">C4</text>
<text x="240.2" y="29">LM317/TO220</text>
<text x="262.7" y="27.6">C18</text>
<text x="262.7" y="29.6">1uF</text>
<text x="78.4" y="31.8">R1</text>
<text x="82.2" y="31.8">330</text>
<text x="243.7" y="33.8">R16</text>
<text x="13.9" y="40.6">VDD3</text>
<text x="141.3" y="40.1">VCC</text>
<text x="235.4" y="36.7">R21</text>
<text x="235.4" y="39">POT</text>
<text x="243.8" y="36.1">660</text>
<text x="137.7" y="42.3">C5</text>
<text x="137.7" y="44.2">100nF</text>
<text x="12.4" y="50.8">R18</text>
<text x="12.4" y="52.7">10k</text>
<text x="36.5" y="50.6">R14</text>
<text x="36.5" y="53.7">10k</text>
<text x="44" y="49.5">SCK5</text>
<text x="146.1" y="53.5">47</text>
<text x="149.8" y="53.3">42</text>
<text x="14.7" y="59.2" transform="rotate(-90 14.7 59.2)">CLK</text>
<text x="18.6" y="59.4" transform="rotate(-90 18.6 59.4)">SDO</text>
<text x="20.7" y="57.2">VDD3.8</text>
<text x="33.6" y="57">R15</text>
<text x="33.6" y="59.3">18k</text>
<text x="105.6" y="59.1">VCC</text>
<text x="132.1" y="54">4544434039</text>
<text x="147.9" y="54">46</text>
<text x="151.7" y="54.3">41</text>
<text x="245" y="58.9">CMD_BUZZER</text>
<text x="260.6" y="57">VCC</text>
<text x="109.5" y="60.6">CONN PROGRAMATOR</text>
<text x="266.8" y="65.3">PT1</text>
<text x="25.1" y="70.9">RF_MODULE_CON</text>
<text x="108.4" y="70.4" transform="rotate(-90 108.4 70.4)">VCC4</text>
<text x="186.7" y="69.5">VCC</text>
<text x="251" y="68.5">R19</text>
<text x="251" y="70.5">2.2k</text>
<text x="266.8" y="67.4">PIEZO TD_2</text>
<text x="25.1" y="73.2">CON12A</text>
<text x="175.7" y="76.6">28</text>
<text x="184.7" y="77.7">L1</text>
<text x="264.5" y="74.4">Q2</text>
<text x="264.5" y="76.3">PN2222A/TO</text>
<text x="175.7" y="82.6">25</text>
<text x="175.7" y="80.7">26</text>
<text x="175.7" y="78.6">27</text>
<text x="182.8" y="79.5">10uH</text>
<text x="103.7" y="88.6">RESET</text>
<text x="139.4" y="86.3">ATMEGA16-16AU</text>
<text x="210.1" y="86.1">VCC</text>
<text x="3.9" y="95.2">nSEL5</text>
<text x="13" y="92" transform="rotate(-90 13 92)">nRES</text>
<text x="15" y="91.3" transform="rotate(-90 15 91.3)">FFIT</text>
<text x="16.8" y="91.6" transform="rotate(-90 16.8 91.6)">nIRQ</text>
<text x="22.7" y="90.5" transform="rotate(-90 22.7 90.5)">VDI</text>
<text x="23.8" y="95.8">R10</text>
<text x="31.7" y="94.4">SDI5</text>
<text x="175.3" y="90.2">22</text>
<text x="175.3" y="92.3">4</text>
<text x="175.3" y="94.2">3</text>
<text x="190.6" y="91.1">C17</text>
<text x="190.6" y="93.1">100n</text>
<text x="213.9" y="91.9">R2</text>
<text x="213.9" y="93.8">100k</text>
<text x="11" y="99.2">10k</text>
<text x="11.4" y="96.4">R12</text>
<text x="14.3" y="101.5">R13</text>
<text x="20.8" y="101.4">R11</text>
<text x="23.8" y="98.8">10k</text>
<text x="105.4" y="99.8">Tx</text>
<text x="105.4" y="97.9">Rx</text>
<text x="113.7" y="101.8">VCC</text>
<text x="175.3" y="96.1">2</text>
<text x="215.8" y="98.5">RESET</text>
<text x="14.1" y="103.5">18k</text>
<text x="20.8" y="103.6">18k</text>
<text x="102.7" y="104.1">GND4</text>
<text x="102.9" y="102.3">VCC5</text>
<text x="196.2" y="107.1">SW PB</text>
<text x="199.8" y="104.8">S1</text>
<text x="213.9" y="103.5">R17</text>
<text x="213.9" y="105.4">330</text>
<text x="261.2" y="107.4">52</text>
<text x="267" y="107.4">51</text>
<text x="272.8" y="107.5">53</text>
<text x="277.8" y="107.4">55</text>
<text x="214.3" y="113.3">100nF</text>
<text x="214.9" y="111">C8</text>
<text x="136.3" y="119.3">171618192021</text>
<text x="152" y="119.3">2324291</text>
<text x="258.5" y="115.4">S3</text>
<text x="264.3" y="115.4">S4</text>
<text x="270.1" y="115.4">S5</text>
<text x="275.1" y="115.4">S6</text>
<text x="267.2" y="135.9">54</text>
<text x="222" y="173.3">Title</text>
<text x="222" y="179.2">Size</text>
<text x="229.7" y="179.2">Document Number</text>
<text x="229.7" y="175.3">MODULUL</text>
<text x="239.3" y="175.3">CENTRAL</text>
<text x="285.8" y="179.2">Rev</text>
<text x="222" y="184.9">Date:</text>
<text x="223.9" y="181.1">B</text>
<text x="229.7" y="181.1">&lt;Doc&gt;</text>
<text x="232.1" y="184.9">Thursday, June 04, 2009</text>
<text x="260.6" y="184.9">Sheet</text>
<text x="270.3" y="184.9">1</text>
<text x="276.1" y="184.9">of</text>
<text x="281.9" y="184.9">1</text>
</g>
<g font-size="1.4">
<text x="30.9" y="1.5">5</text>
<text x="88.8" y="1.5">4</text>
<text x="146.7" y="1.5">3</text>
<text x="204.6" y="1.5">2</text>
<text x="262.6" y="1.5">1</text>
<text x=".5" y="26">D</text>
<text x="292" y="26">D</text>
<text x=".5" y="71.8">C</text>
<text x="292" y="71.8">C</text>
<text x=".5" y="117.7">B</text>
<text x="292" y="117.7">B</text>
<text x=".5" y="163.5">A</text>
<text x="292" y="163.5">A</text>
<text x="30.9" y="186.8">5</text>
<text x="88.8" y="186.8">4</text>
<text x="146.7" y="186.8">3</text>
<text x="204.6" y="186.8">2</text>
<text x="262.6" y="186.8">1</text>
</g>
</svg>
